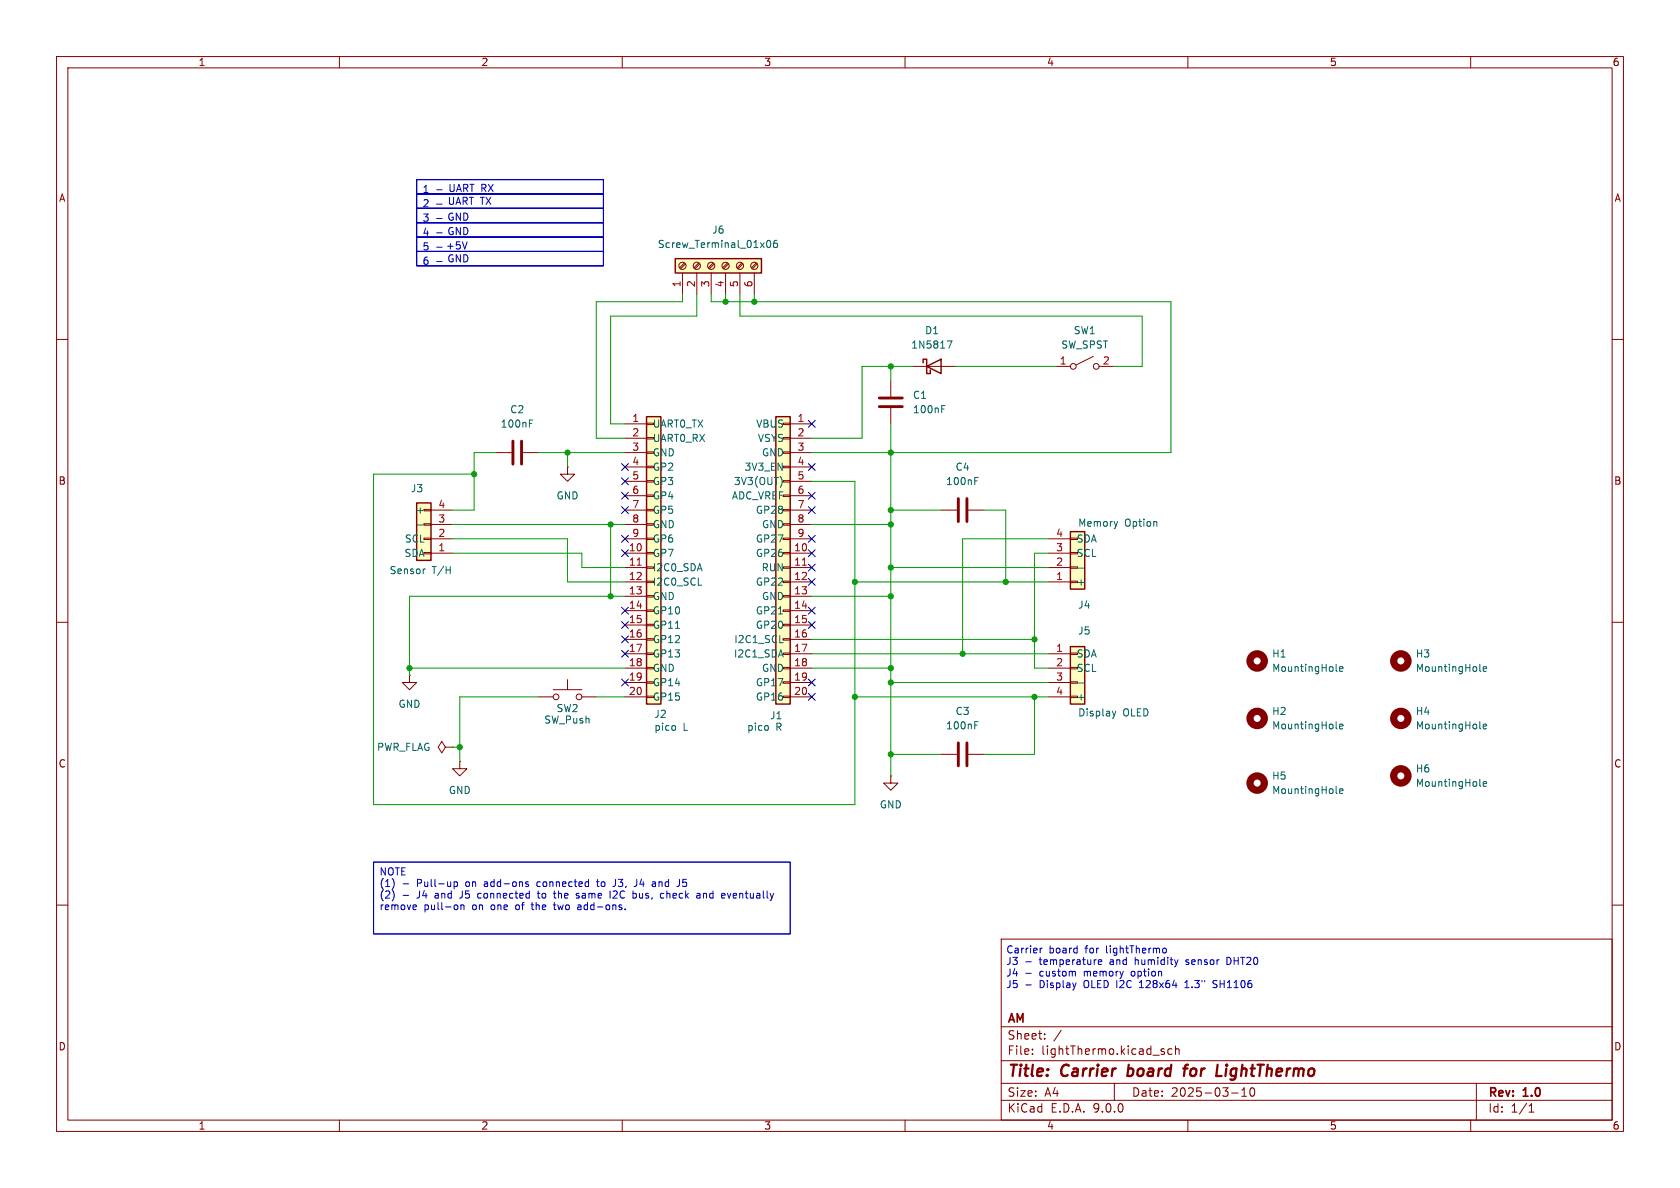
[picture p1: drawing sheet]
<svg xmlns="http://www.w3.org/2000/svg" width="297mm" height="210mm" viewBox="0 0 297 210" stroke-linecap="round" stroke-linejoin="round" font-family="sans-serif">
<g fill="none" stroke="#840000" stroke-width=".18">
<path d="M10 10h277v190h-277zM12 12h273v186h-273zM60 10v2M110 10v2M160 10v2M210 10v2M260 10v2M10 60h2M161.3 64.8h7.6M285 60h2M87.6 80h2.8M92.5 80h2.7"/>
<path d="M100.3 82.6v1.2h1.3l-1.3 1.3-1.2-1.3h1.2M100.3 82.6h.1M10 110h2M285 110h2M157.5 137.2v1.2h1.2l-1.2 1.3-1.3-1.3h1.3M157.5 137.2h.1M10 160h2M177 166h108v32h-108zM285 160h2M60 198v2M110 198v2M160 198v2"/>
<path d="M177 194.5h108M177 191.5h108M177 187.5h108M177 181.5h108M182.5 186.3v.1M182.5 185.5v.1M184.7 183.6v.1M184.7 182.8v.1M187.6 182.1l-1.3 2M197 191.5v3M205.5 185.9l.3 .1 .1 .2-.2 .2h-.3M205.5 185.4l.3 .1"/>
<path d="M207.2 185.5l-.5-.1-.2 .3v.4l.1 .2h.6M207.8 185.5l.2-.1 .4 .1 .1 .9M207.8 184.9v1.5M210 198v2M217.7 193.2h1.2M219.5 193.8h.9M219.5 192.7l.5-.4v1.5M221.1 192.4a.81 .81 0 0 0 .4 1.4l.2-.1 .1-.5-.1-.8M260 198v2M261 191.5v6.5M270.3 196.6h.9M270.3 195.5l.4-.4v1.5"/>
</g>
<path d="M199.3 190.1l.2 .1M199.6 188.2l-.3 2M209.2 188.9h.7M210 188.2l-.4 .1-.1 .2-.2 1.7M215 190.2h1M216.8 188.9l-.2 1.3" fill="none" stroke="#840000" stroke-width=".4"/>
<path d="M163.2 64.1v-.6h.6v2.5h.7v-.6M163.8 64.8l2.6-1.3v2.5z" fill="none" stroke="#840000" stroke-width=".25"/>
<g fill="none" stroke="#006464" stroke-width=".18">
<path d="M93.6 74.8h.4M93.6 74.2h.6M167.4 60.3h.9l-.6 1.2M236.2 118.5l.2 .2M236.8 118.3l.6-.2v-.2l-.4-.1-.2 .2 .1 .6h.5M261.6 118.5l.2 .2M262.2 118.3l.6-.2v-.2l-.4-.1-.2 .2 .1 .6h.5M236.8 139.9l.6-.2v-.2l-.4-.1-.2 .2 .1 .6h.5M261.6 128.7l.2 .1M261.6 138.8l.2 .2M262.2 128.4l.6-.1v-.2l-.4-.1-.2 .2 .1 .6h.5M262.2 138.6l.6-.1v-.3h-.4l-.2 .1 .1 .6h.5"/>
<path d="M236.2 140.1l.2 .2"/>
</g>
<g fill="none" stroke="#840000" stroke-width="1.3">
<circle cx="222.2" cy="116.8" r="1.27"/>
<circle cx="247.6" cy="116.8" r="1.27"/>
<circle cx="222.2" cy="138.4" r="1.27"/>
<circle cx="247.6" cy="127" r="1.27"/>
<circle cx="247.6" cy="137.2" r="1.27"/>
</g>
<path d="M90.7 78v4M92.2 78v4" fill="none" stroke="#840000" stroke-width=".51"/>
<path d="M189.2 94h2.6v10.1h-2.6z" fill="#ffffc2"/>
<path d="M189.2 94h2.6v10.1h-2.6z" fill="none" stroke="#840000" stroke-width=".25"/>
<g fill="none" stroke="#840000" stroke-width=".18">
<path d="M157.5 67.3v2.8M157.5 72.1v2.8M186.7 64.8h2.5M193.3 63l-3.1 1.5M194.3 64.8h2.5M185.4 97.8h3.8M185.4 95.3h3.8M189.2 97.7h1.3v.2h-1.3zM189.2 95.1h1.3v.3h-1.3zM185.4 102.9h3.8M185.4 100.3h3.8M189.2 102.7h1.3v.3h-1.3z"/>
<path d="M189.2 100.2h1.3v.3h-1.3z"/>
<circle cx="189.7" cy="64.8" r=".51"/>
<circle cx="193.8" cy="64.8" r=".51"/>
</g>
<path d="M166.5 72.3h.4M166.5 71.7h.6M197.6 92.2l-.3 .8M190.6 100.4h1" fill="none" stroke="#006464" stroke-width=".18"/>
<path d="M155.4 71.9h4.1M155.4 70.4h4.1" fill="none" stroke="#840000" stroke-width=".51"/>
<path d="M189.2 114.3h2.6v10.2h-2.6z" fill="#ffffc2"/>
<path d="M189.2 114.3h2.6v10.2h-2.6z" fill="none" stroke="#840000" stroke-width=".25"/>
<path d="M185.4 115.6h3.8M185.4 118.1h3.8M189.2 115.4h1.3v.3h-1.3zM189.2 118h1.3v.2h-1.3zM185.4 120.7h3.8M185.4 123.2h3.8M189.2 120.5h1.3v.3h-1.3zM189.2 123.1h1.3v.2h-1.3z" fill="none" stroke="#840000" stroke-width=".18"/>
<path d="M190.6 120.7h1M196.7 125.7l.3 .9M197 126.6l-.2 .3M197.3 125.7l-.3 .9" fill="none" stroke="#006464" stroke-width=".18"/>
<path d="M119.4 45.7h15.2v2.6h-15.2z" fill="#ffffc2"/>
<path d="M119.4 45.7h15.2v2.6h-15.2z" fill="none" stroke="#840000" stroke-width=".25"/>
<g fill="none" stroke="#840000" stroke-width=".18">
<path d="M120.6 48.3v3.8M121 46.5l-.9 .8M121.2 46.7l-.9 .8M123.2 48.3v3.8M123.5 46.5l-.8 .8M123.7 46.7l-.8 .8M125.7 48.3v3.8M126.1 46.5l-.9 .8M126.2 46.7l-.8 .8M128.3 48.3v3.8M128.6 46.5l-.8 .8M128.8 46.7l-.9 .8"/>
<path d="M130.8 48.3v3.8M131.1 46.5l-.8 .8M131.3 46.7l-.8 .8M133.3 48.3v3.8M133.7 46.5l-.9 .8M133.9 46.7l-.9 .8M166.4 90.2h2.8M171.2 90.2h2.8"/>
<circle cx="120.6" cy="47" r=".63"/>
<circle cx="123.2" cy="47" r=".63"/>
<circle cx="125.7" cy="47" r=".63"/>
<circle cx="128.3" cy="47" r=".63"/>
<circle cx="130.8" cy="47" r=".63"/>
<circle cx="133.3" cy="47" r=".63"/>
</g>
<path d="M135.6 42.6l.2-.1a.68 .68 0 0 1 .5 .6 .68 .68 0 0 1-.5 .7l-.2-.2-.1-.3zM137.3 42.5h-.3a.86 .86 0 0 0 0 1.3l.4-.2 .1-.4-.3-.2h-.3l-.2 .2M172.3 85h.5M172.3 84.4h.6" fill="none" stroke="#006464" stroke-width=".18"/>
<path d="M169.4 88.1v4.1M170.9 88.1v4.1" fill="none" stroke="#840000" stroke-width=".51"/>
<path d="M73.7 88.9h2.5v10.2h-2.5z" fill="#ffffc2"/>
<path d="M73.7 88.9h2.5v10.2h-2.5z" fill="none" stroke="#840000" stroke-width=".25"/>
<g fill="none" stroke="#840000" stroke-width=".18">
<path d="M74.9 97.7h1.3v.2h-1.3zM74.9 95.1h1.3v.3h-1.3zM74.9 92.6h1.3v.2h-1.3zM74.9 90h1.3v.3h-1.3zM76.2 97.8h3.8M76.2 95.3h3.8M76.2 92.7h3.8M76.2 90.2h3.8M72.4 119.4v1.3h1.3l-1.3 1.2-1.3-1.2h1.3M72.4 119.4h.1M78.7 132.1l-.6-1-.6 1 .6 1 .6-1h1.3M80 132.1h.1"/>
<path d="M81.3 134.6v1.3h1.2l-1.2 1.3-1.3-1.3h1.3M81.3 134.6h.1M95.2 123.2h2.6M97.8 121.9h5.1M100.3 120.1v1.8M102.9 123.2h2.5M166.4 133.4h2.8M171.2 133.4h2.8"/>
<circle cx="98.3" cy="123.2" r=".51"/>
<circle cx="102.4" cy="123.2" r=".51"/>
</g>
<path d="M73.8 92.8h1M75.2 100.6h-.3M172.3 128.2h.5M172.3 127.6h.6M236.2 128.7l.2 .1M236.8 128.4l.6-.1v-.2l-.4-.1-.2 .2 .1 .6h.5" fill="none" stroke="#006464" stroke-width=".18"/>
<circle cx="222.2" cy="127" r="1.27" fill="none" stroke="#840000" stroke-width="1.3"/>
<path d="M169.4 131.3v4.1M170.9 131.3v4.1" fill="none" stroke="#840000" stroke-width=".51"/>
<path d="M137.2 73.7h2.5v50.8h-2.5z" fill="#ffffc2"/>
<path d="M137.2 73.7h2.5v50.8h-2.5z" fill="none" stroke="#840000" stroke-width=".25"/>
<g fill="none" stroke="#840000" stroke-width=".18">
<path d="M138.4 74.8h1.3v.3h-1.3zM138.4 77.3h1.3v.3h-1.3zM138.4 79.9h1.3v.2h-1.3zM139.7 74.9h3.8M139.7 77.5h3.8M138.4 82.4h1.3v.3h-1.3zM138.4 85h1.3v.2h-1.3zM138.4 87.5h1.3v.3h-1.3zM138.4 90h1.3v.3h-1.3zM138.4 92.6h1.3v.2h-1.3zM138.4 95.1h1.3v.3h-1.3zM138.4 97.7h1.3v.2h-1.3z"/>
<path d="M139.7 80h3.8M139.7 82.6h3.8M139.7 85.1h3.8M139.7 87.6h3.8M139.7 90.2h3.8M139.7 92.7h3.8M139.7 95.3h3.8M139.7 97.8h3.8M138.4 100.2h1.3v.3h-1.3zM138.4 102.7h1.3v.3h-1.3zM138.4 105.3h1.3v.2h-1.3zM138.4 107.8h1.3v.3h-1.3z"/>
<path d="M138.4 110.4h1.3v.2h-1.3zM138.4 112.9h1.3v.3h-1.3zM138.4 115.4h1.3v.3h-1.3zM138.4 118h1.3v.2h-1.3zM139.7 100.3h3.8M139.7 102.9h3.8M139.7 105.4h3.8M139.7 108h3.8M139.7 110.5h3.8M139.7 113h3.8M139.7 115.6h3.8M139.7 118.1h3.8"/>
<path d="M138.4 120.5h1.3v.3h-1.3zM138.4 123.1h1.3v.2h-1.3zM139.7 120.7h3.8M139.7 123.2h3.8"/>
</g>
<path d="M138.2 84.6l.1 .5-.1 .7M137.6 108.5h.7M137.9 113.6h.6M135.8 128.4v.6" fill="none" stroke="#006464" stroke-width=".18"/>
<path d="M141.8 99.9h.8" fill="none" stroke="#a90000" stroke-width=".18"/>
<path d="M114.3 73.7h2.5v50.8h-2.5z" fill="#ffffc2"/>
<path d="M114.3 73.7h2.5v50.8h-2.5z" fill="none" stroke="#840000" stroke-width=".25"/>
<g fill="none" stroke="#840000" stroke-width=".18">
<path d="M110.5 74.9h3.8M110.5 77.5h3.8M114.3 74.8h1.3v.3h-1.3zM114.3 77.3h1.3v.3h-1.3zM114.3 79.9h1.3v.2h-1.3zM110.5 80h3.8M110.5 82.6h3.8M110.5 85.1h3.8M110.5 87.6h3.8M110.5 90.2h3.8M110.5 92.7h3.8M110.5 95.3h3.8"/>
<path d="M110.5 97.8h3.8M114.3 82.4h1.3v.3h-1.3zM114.3 85h1.3v.2h-1.3zM114.3 87.5h1.3v.3h-1.3zM114.3 90h1.3v.3h-1.3zM114.3 92.6h1.3v.2h-1.3zM114.3 95.1h1.3v.3h-1.3zM114.3 97.7h1.3v.2h-1.3zM110.5 100.3h3.8M110.5 102.9h3.8M110.5 105.4h3.8M110.5 108h3.8"/>
<path d="M110.5 110.5h3.8M110.5 113h3.8M110.5 115.6h3.8M110.5 118.1h3.8M114.3 100.2h1.3v.3h-1.3zM114.3 102.7h1.3v.3h-1.3zM114.3 105.3h1.3v.2h-1.3zM114.3 107.8h1.3v.3h-1.3zM114.3 110.4h1.3v.2h-1.3zM114.3 112.9h1.3v.3h-1.3zM114.3 115.4h1.3v.3h-1.3zM114.3 118h1.3v.2h-1.3z"/>
<path d="M110.5 120.7h3.8M110.5 123.2h3.8M114.3 120.5h1.3v.3h-1.3zM114.3 123.1h1.3v.2h-1.3z"/>
</g>
<path d="M112.6 99.9h.8" fill="none" stroke="#a90000" stroke-width=".18"/>
<path d="M119.4 111.1h.7M123.5 103.4h.6M119.4 128.4v.6" fill="none" stroke="#006464" stroke-width=".18"/>
<g fill="none" stroke="#0000c2" stroke-width=".18">
<path d="M73.7 31.8h33v2.5h-33zM73.7 34.3h33v2.5h-33zM73.7 36.8h33v2.6h-33zM73.7 39.4h33v2.5h-33zM73.7 31.8h33v15.2h-33zM73.7 34.3h33M73.7 36.8h33M73.7 39.4h33M77.2 33.5h1M77.2 36.1h1M77.2 38.6h1M73.7 41.9h33v2.6h-33z"/>
<path d="M73.7 44.5h33v2.5h-33zM73.7 41.9h33M73.7 44.5h33M77.2 41.2h1M77.2 46.2h1M82.6 42.7l-.4 1.3M66 152.4h73.7v12.7h-73.7zM69.6 155.8v.9M69.6 157.9v.8M71.3 156.2h.9M71.3 158.3h.9M73.2 160h.4v.3l-.6 .1"/>
<path d="M80.3 155.9v1.2M80.3 155.9h.3l.3 .2-.1 .6h-.5M80.7 160l.2 .2v.4l-.2 .2M81.5 160v.8M84.7 157.9l-.3 .3v.3l.3 .3M93 155.9h.4M93 156.2l.4 .2 .1 .1-.2 .2h-.4M93.9 160h.5M94.1 159.5v1.2M95 157.9h.5M95.2 155.9l-.3 .2v.4l.3 .2M95.2 157.5v1.1l.3 .2"/>
<path d="M97.8 160h.5M97.8 157.9h.5M98 159.5v1.1l.3 .2M98 158.6l.3 .2M101.9 158h.4M101.9 158.3l.5 .2-.1 .2-.3 .1M105.4 155.9h.5M105.6 155.4v1.1l.3 .2M107.9 157.5v1.3M108.8 155.4v1l-.3 .3M108.9 157.5l-.4 .1M109.1 158l-.8 .8h.8"/>
<path d="M112.6 155.4v1l-.4 .3M115.8 155.9l.1 .8M115.9 156.7h-.1M115.9 156.2h-.1M117.2 157.9l.1 .1M117.3 158.7l-.1 .1M117.9 157.5v1.3M118.3 157.9l-.4 .1M120.7 156.6l.2 .1M121.3 155.4h-.6v.7l.2-.2M124.4 157.9v.9M124.7 157.9l-.3 .1"/>
<path d="M128.6 157.9l.3 .9 .3-.9M73.6 160.7l-.4 .1M81.5 160.1l.2-.1h.3v.8M102.1 160.6l.2 .2 .4-.1M102.2 160h.5M102.7 160.3h-.4l-.2 .2M110.5 160.7v.1M181.3 170h1M181.3 172.1h1M181.3 174.1h1M183.9 167.6v.9M184.3 167.6l-.4 .3"/>
<path d="M190.1 171.8v.7M194.2 170.1l.6-.1-.1-.3h-.4l-.1 .1v.6h.5M201.4 174.6h.8M205.7 167.7l.3-.1 .2 .3-.1 .4-.1 .2-.3-.1M209.5 174.6h.7M209.5 173.7l.3-.4v1.3M209.6 170.4l.2 .1M209.8 169.7l-.2 .1 .2 .3M214.4 174.5h.6M215.2 173.4l-.5-.1-.3 .3 .1 .3 .5 .1M217.4 169.3l-.5-.1v1.3l.5-.1"/>
</g>
<g fill="none" stroke="#009600" stroke-width=".18">
<path d="M120.6 52.1v1.2h-15.2v24.2h5.1M123.2 52.1v3.8h-15.3v19h2.6M125.7 52.1v1.2h81.3v26.7h-63.5M128.3 52.1v1.2M130.8 52.1v3.8h71.1v8.9h-5.1M133.3 52.1v1.2M157.5 64.8v2.5M157.5 74.9v62.3M161.3 64.8h-8.9v12.7h-8.9M168.9 64.8h17.8M80 95.3h20.3v7.6h10.2M80 97.8h22.9v2.5h7.6"/>
<path d="M80 92.7h30.5M83.8 83.8h-17.8v58.4h85.1v-57.1h-7.6M87.6 80h-3.8v10.2h-3.8M95.2 80h15.3M100.3 80v2.6M107.9 92.7v12.7M143.5 92.7h14M157.5 90.2h8.9M174 90.2h3.8v12.7M185.4 97.8h-2.5v20.3h2.5M185.4 95.3h-15.2v20.3M72.4 118.1h38.1"/>
<path d="M110.5 105.4h-38.1v14M143.5 113h39.4M143.5 115.6h41.9M143.5 118.1h14M143.5 105.4h14M151.1 102.9h34.3M157.5 100.3h27.9M80 132.1h1.3M95.2 123.2h-13.9v11.4M105.4 123.2h5.1M151.1 123.2h34.3M157.5 133.4h8.9"/>
<path d="M157.5 120.7h27.9M182.9 123.2v10.2h-8.9"/>
</g>
<g fill="none" stroke="#000084" stroke-width=".18">
<path d="M142.9 74.3l1.2 1.2M144.1 74.3l-1.2 1.2M109.9 94.6l1.2 1.3M109.9 97.2l1.2 1.2M109.9 89.6l1.2 1.2M109.9 87l1.2 1.2M109.9 81.9l1.2 1.3M109.9 84.5l1.2 1.2M111.1 94.6l-1.2 1.3M111.1 97.2l-1.2 1.2M111.1 89.6l-1.2 1.2M111.1 87l-1.2 1.2"/>
<path d="M111.1 81.9l-1.2 1.3M111.1 84.5l-1.2 1.2M142.9 87l1.2 1.2M142.9 81.9l1.2 1.3M142.9 99.7l1.2 1.2M142.9 94.6l1.2 1.3M142.9 97.2l1.2 1.2M142.9 89.6l1.2 1.2M144.1 87l-1.2 1.2M144.1 81.9l-1.2 1.3M144.1 99.7l-1.2 1.2M144.1 94.6l-1.2 1.3"/>
<path d="M144.1 97.2l-1.2 1.2M144.1 89.6l-1.2 1.2M109.9 112.4l1.2 1.2M109.9 107.3l1.2 1.3M109.9 109.9l1.2 1.2M109.9 115l1.2 1.2M111.1 115l-1.2 1.2M111.1 107.3l-1.2 1.3M111.1 112.4l-1.2 1.2M111.1 109.9l-1.2 1.2M142.9 107.3l1.2 1.3M142.9 102.3l1.2 1.2"/>
<path d="M142.9 109.9l1.2 1.2M144.1 107.3l-1.2 1.3M144.1 102.3l-1.2 1.2M144.1 109.9l-1.2 1.2M109.9 120l1.2 1.3M111.1 120l-1.2 1.3M142.9 120l1.2 1.3M142.9 122.6l1.2 1.2M144.1 120l-1.2 1.3M144.1 122.6l-1.2 1.2"/>
</g>
<g fill="#009600" stroke="#009600" stroke-width=".18">
<circle cx="83.8" cy="83.8" r=".46"/>
<circle cx="128.3" cy="53.3" r=".46"/>
<circle cx="133.3" cy="53.3" r=".46"/>
<circle cx="100.3" cy="80" r=".46"/>
<circle cx="157.5" cy="120.7" r=".46"/>
<circle cx="170.2" cy="115.6" r=".46"/>
<circle cx="157.5" cy="118.1" r=".46"/>
<circle cx="157.5" cy="105.4" r=".46"/>
<circle cx="177.8" cy="102.9" r=".46"/>
<circle cx="157.5" cy="100.3" r=".46"/>
<circle cx="182.9" cy="123.2" r=".46"/>
<circle cx="157.5" cy="133.4" r=".46"/>
<circle cx="182.9" cy="113" r=".46"/>
<circle cx="151.1" cy="123.2" r=".46"/>
<circle cx="81.3" cy="132.1" r=".46"/>
<circle cx="107.9" cy="92.7" r=".46"/>
<circle cx="107.9" cy="105.4" r=".46"/>
<circle cx="72.4" cy="118.1" r=".46"/>
<circle cx="157.5" cy="64.8" r=".46"/>
<circle cx="151.1" cy="102.9" r=".46"/>
<circle cx="157.5" cy="90.2" r=".46"/>
<circle cx="157.5" cy="92.7" r=".46"/>
<circle cx="157.5" cy="80" r=".46"/>
</g>
<g font-size="2.8" fill="#840000">
<text x="178" y="190.9">Title:</text>
<text x="187.7" y="190.9">Carrier</text>
<text x="200.2" y="190.9">board</text>
<text x="211" y="190.9">for</text>
<text x="217.5" y="190.9">LightThermo</text>
</g>
<g font-size="2.1" fill="#840000">
<text x="178" y="184">Sheet:</text>
<text x="178" y="181.2">AM</text>
<text x="178" y="186.7">File:</text>
<text x="184.1" y="186.7">lightThermo.kicad_sch</text>
<text x="178" y="196.9">KiCad</text>
<text x="178" y="194.1">Size:</text>
<text x="184.7" y="194.1">A4</text>
<text x="185.7" y="196.9">E.D.A.</text>
<text x="193.3" y="196.9">9.0.0</text>
<text x="200" y="194.1">Date:</text>
<text x="207" y="194.1">2025-03-10</text>
<text x="263" y="194.3">Rev:</text>
<text x="263" y="196.9">Id:</text>
<text x="267.1" y="196.9">1/1</text>
<text x="269.4" y="194.3">1.0</text>
</g>
<g font-size="1.8" fill="#840000">
<text x="35" y="11.9">1</text>
<text x="85" y="11.9">2</text>
<text x="135" y="11.9">3</text>
<text x="185" y="11.9">4</text>
<text x="235" y="11.9">5</text>
<text x="285" y="11.9">6</text>
<text x="10.3" y="35.9">A</text>
<text x="285.3" y="35.9">A</text>
<text x="10.3" y="85.9">B</text>
<text x="285.3" y="85.9">B</text>
<text x="10.3" y="135.9">C</text>
<text x="285.3" y="135.9">C</text>
<text x="10.3" y="185.9">D</text>
<text x="285.3" y="185.9">D</text>
<text x="35" y="199.9">1</text>
<text x="85" y="199.9">2</text>
<text x="135" y="199.9">3</text>
<text x="185" y="199.9">4</text>
<text x="235" y="199.9">5</text>
<text x="285" y="199.9">6</text>
</g>
<g font-size="1.8" fill="#0000c2">
<text x="74.6" y="34.4">1</text>
<text x="79.2" y="34.1">UART RX</text>
<text x="74.6" y="37">2</text>
<text x="74.6" y="39.5">3</text>
<text x="79" y="41.8">GND</text>
<text x="79" y="39.2">GND</text>
<text x="79.1" y="36.4">UART TX</text>
<text x="74.6" y="42">4</text>
<text x="74.6" y="44.6">5</text>
<text x="74.6" y="47.1">6</text>
<text x="77" y="44.6">- +5V</text>
<text x="79" y="46.6">GND</text>
<text x="67" y="155.1">NOTE</text>
<text x="67" y="157.1">(1)</text>
<text x="67" y="159.2">(2)</text>
<text x="67" y="161.2">remove</text>
<text x="73.8" y="157.1">Pull-up</text>
<text x="73.8" y="159.2">J4</text>
<text x="74.9" y="161.2">pull-on</text>
<text x="77.2" y="159.2">and</text>
<text x="81.8" y="159.2">J5</text>
<text x="82.6" y="157.1">on</text>
<text x="83.6" y="161.2">on</text>
<text x="85.1" y="159.2">connected</text>
<text x="86.1" y="157.1">add-ons</text>
<text x="87.1" y="161.2">one</text>
<text x="91.6" y="161.2">of</text>
<text x="94.7" y="161.2">the</text>
<text x="95.6" y="157.1">connected</text>
<text x="96" y="159.2">to</text>
<text x="98.8" y="161.2">two</text>
<text x="99" y="159.2">the</text>
<text x="103.1" y="159.2">same</text>
<text x="103.2" y="161.2">add-ons.</text>
<text x="106.4" y="157.1">to</text>
<text x="109.3" y="159.2">I2C</text>
<text x="109.5" y="157.1">J3,</text>
<text x="113.4" y="157.1">J4</text>
<text x="113.5" y="159.2">bus,</text>
<text x="116.8" y="157.1">and</text>
<text x="118.6" y="159.2">check</text>
<text x="121.4" y="157.1">J5</text>
<text x="125.2" y="159.2">and</text>
<text x="129.9" y="159.2">eventually</text>
<text x="177.8" y="168.7">Carrier</text>
<text x="177.8" y="170.8">J3</text>
<text x="177.8" y="172.8">J4</text>
<text x="183.9" y="170.8">temperature</text>
<text x="183.9" y="172.8">custom</text>
<text x="185.4" y="168.7">board</text>
<text x="191.9" y="172.8">memory</text>
<text x="192" y="168.7">for</text>
<text x="195.8" y="168.7">lightThermo</text>
<text x="196.5" y="170.8">and</text>
<text x="200.4" y="172.8">option</text>
<text x="201.1" y="170.8">humidity</text>
<text x="210.3" y="170.8">sensor</text>
<text x="217.7" y="170.8">DHT20</text>
<text x="177.8" y="174.9">J5</text>
<text x="183.9" y="174.9">Display</text>
<text x="191.9" y="174.9">OLED I2C</text>
<text x="202.1" y="174.9">128x64</text>
<text x="210.3" y="174.9">1.3&quot;</text>
<text x="215.5" y="174.9">SH1106</text>
</g>
<g font-size="1.8" fill="#006464">
<text x="125.8" y="41.5">J6</text>
<text x="116.2" y="44">Screw_Terminal_01x06</text>
<text x="163.4" y="59.3">D1</text>
<text x="189.7" y="59.3">SW1</text>
<text x="161" y="61.8">1N5817</text>
<text x="187.5" y="61.8">SW_SPST</text>
<text x="161.3" y="70.7">C1</text>
<text x="88.4" y="75.8">100nF</text>
<text x="90.1" y="73.3">C2</text>
<text x="115.3" y="75.8">UART0_TX</text>
<text x="133.6" y="75.8">VBUS</text>
<text x="161.3" y="73.3">100nF</text>
<text x="115.3" y="78.3">UART0_RX</text>
<text x="115.3" y="80.9">GND</text>
<text x="115.3" y="83.4">GP2</text>
<text x="131.5" y="83.4">3V3_EN</text>
<text x="133.9" y="78.3">VSYS</text>
<text x="134.6" y="80.9">GND</text>
<text x="168.8" y="83.4">C4</text>
<text x="72.5" y="87.2">J3</text>
<text x="98.3" y="88.5">GND</text>
<text x="115.3" y="86">GP3</text>
<text x="115.3" y="88.5">GP4</text>
<text x="129.3" y="88.5">ADC_VREF</text>
<text x="129.7" y="86">3V3(OUT)</text>
<text x="167.1" y="86">100nF</text>
<text x="73.4" y="91">+</text>
<text x="115.3" y="91">GP5</text>
<text x="115.3" y="93.6">GND</text>
<text x="133.5" y="91">GP28</text>
<text x="134.6" y="93.6">GND</text>
<text x="190.5" y="93.3">Memory</text>
<text x="198.8" y="93.3">Option</text>
<text x="68.8" y="101.7">Sensor</text>
<text x="71.4" y="98.7">SDA</text>
<text x="71.5" y="96.1">SCL</text>
<text x="76.4" y="101.7">T/H</text>
<text x="115.3" y="96.1">GP6</text>
<text x="115.3" y="98.7">GP7</text>
<text x="115.3" y="101.2">I2C0_SDA</text>
<text x="133.5" y="96.1">GP27</text>
<text x="133.5" y="98.7">GP26</text>
<text x="134.5" y="101.2">RUN</text>
<text x="190.2" y="98.7">SCL</text>
<text x="190.2" y="96.1">SDA</text>
<text x="115.3" y="103.7">I2C0_SCL</text>
<text x="115.3" y="106.3">GND</text>
<text x="133.5" y="103.7">GP22</text>
<text x="134.6" y="106.3">GND</text>
<text x="190.2" y="103.7">+</text>
<text x="190.5" y="107.8">J4</text>
<text x="115.3" y="108.8">GP10</text>
<text x="115.3" y="111.4">GP11</text>
<text x="115.3" y="113.9">GP12</text>
<text x="129.7" y="113.9">I2C1_SCL</text>
<text x="133.5" y="108.8">GP21</text>
<text x="133.5" y="111.4">GP20</text>
<text x="190.5" y="112.4">J5</text>
<text x="115.3" y="116.4">GP13</text>
<text x="115.3" y="119">GND</text>
<text x="129.7" y="116.4">I2C1_SDA</text>
<text x="134.6" y="119">GND</text>
<text x="190.2" y="116.4">SDA</text>
<text x="190.2" y="119">SCL</text>
<text x="224.8" y="116.4">H1</text>
<text x="224.8" y="119">MountingHole</text>
<text x="250.2" y="116.4">H3</text>
<text x="250.2" y="119">MountingHole</text>
<text x="70.4" y="125.3">GND</text>
<text x="115.3" y="121.5">GP14</text>
<text x="115.3" y="124.1">GP15</text>
<text x="133.5" y="121.5">GP17</text>
<text x="133.5" y="124.1">GP16</text>
<text x="190.2" y="124.1">+</text>
<text x="96.1" y="128.1">SW_Push</text>
<text x="98.3" y="126.1">SW2</text>
<text x="115.6" y="127.1">J2</text>
<text x="115.6" y="129.4">pico</text>
<text x="120.7" y="129.4">L</text>
<text x="132" y="129.4">pico</text>
<text x="136" y="127.4">J1</text>
<text x="137.2" y="129.4">R</text>
<text x="167.1" y="129.1">100nF</text>
<text x="168.8" y="126.6">C3</text>
<text x="190.5" y="126.8">Display</text>
<text x="198.5" y="126.8">OLED</text>
<text x="224.8" y="126.6">H2</text>
<text x="224.8" y="129.1">MountingHole</text>
<text x="250.2" y="126.6">H4</text>
<text x="250.2" y="129.1">MountingHole</text>
<text x="66.6" y="132.9">PWR_FLAG</text>
<text x="250.2" y="136.8">H6</text>
<text x="79.2" y="140.6">GND</text>
<text x="155.4" y="143.1">GND</text>
<text x="224.8" y="138">H5</text>
<text x="224.8" y="140.6">MountingHole</text>
<text x="250.2" y="139.3">MountingHole</text>
</g>
<g font-size="1.8" fill="#a90000">
<text x="120.4" y="50.9" transform="rotate(-90 120.4 50.9)">1</text>
<text x="122.9" y="50.9" transform="rotate(-90 122.9 50.9)">2</text>
<text x="125.5" y="50.9" transform="rotate(-90 125.5 50.9)">3</text>
<text x="128" y="50.9" transform="rotate(-90 128 50.9)">4</text>
<text x="130.6" y="50.9" transform="rotate(-90 130.6 50.9)">5</text>
<text x="133.1" y="50.9" transform="rotate(-90 133.1 50.9)">6</text>
<text x="187.3" y="64.5">1</text>
<text x="194.9" y="64.5">2</text>
<text x="111.7" y="74.7">1</text>
<text x="111.7" y="77.2">2</text>
<text x="140.9" y="74.7">1</text>
<text x="140.9" y="77.2">2</text>
<text x="111.7" y="79.8">3</text>
<text x="111.7" y="82.3">4</text>
<text x="140.9" y="79.8">3</text>
<text x="140.9" y="82.3">4</text>
<text x="77.4" y="89.9">4</text>
<text x="111.7" y="84.8">5</text>
<text x="111.7" y="87.4">6</text>
<text x="111.7" y="89.9">7</text>
<text x="140.9" y="84.8">5</text>
<text x="140.9" y="87.4">6</text>
<text x="140.9" y="89.9">7</text>
<text x="77.4" y="95">2</text>
<text x="77.4" y="92.5">3</text>
<text x="111.7" y="92.5">8</text>
<text x="111.7" y="95">9</text>
<text x="140.9" y="92.5">8</text>
<text x="140.9" y="95">9</text>
<text x="186.6" y="95">4</text>
<text x="77.4" y="97.5">1</text>
<text x="111.1" y="97.5">10</text>
<text x="111.1" y="100.1">11</text>
<text x="140.3" y="97.5">10</text>
<text x="140.3" y="100.1">11</text>
<text x="186.6" y="100.1">2</text>
<text x="186.6" y="97.5">3</text>
<text x="111.1" y="102.6">12</text>
<text x="111.1" y="105.2">13</text>
<text x="111.1" y="107.7">14</text>
<text x="140.3" y="102.6">12</text>
<text x="140.3" y="105.2">13</text>
<text x="140.3" y="107.7">14</text>
<text x="186.6" y="102.6">1</text>
<text x="111.1" y="110.2">15</text>
<text x="111.1" y="112.8">16</text>
<text x="140.3" y="110.2">15</text>
<text x="140.3" y="112.8">16</text>
<text x="111.1" y="115.3">17</text>
<text x="111.1" y="117.9">18</text>
<text x="140.3" y="115.3">17</text>
<text x="140.3" y="117.9">18</text>
<text x="186.6" y="115.3">1</text>
<text x="186.6" y="117.9">2</text>
<text x="111.1" y="120.4">19</text>
<text x="111.1" y="122.9">20</text>
<text x="140.3" y="120.4">19</text>
<text x="140.3" y="122.9">20</text>
<text x="186.6" y="120.4">3</text>
<text x="186.6" y="122.9">4</text>
</g>
</svg>
